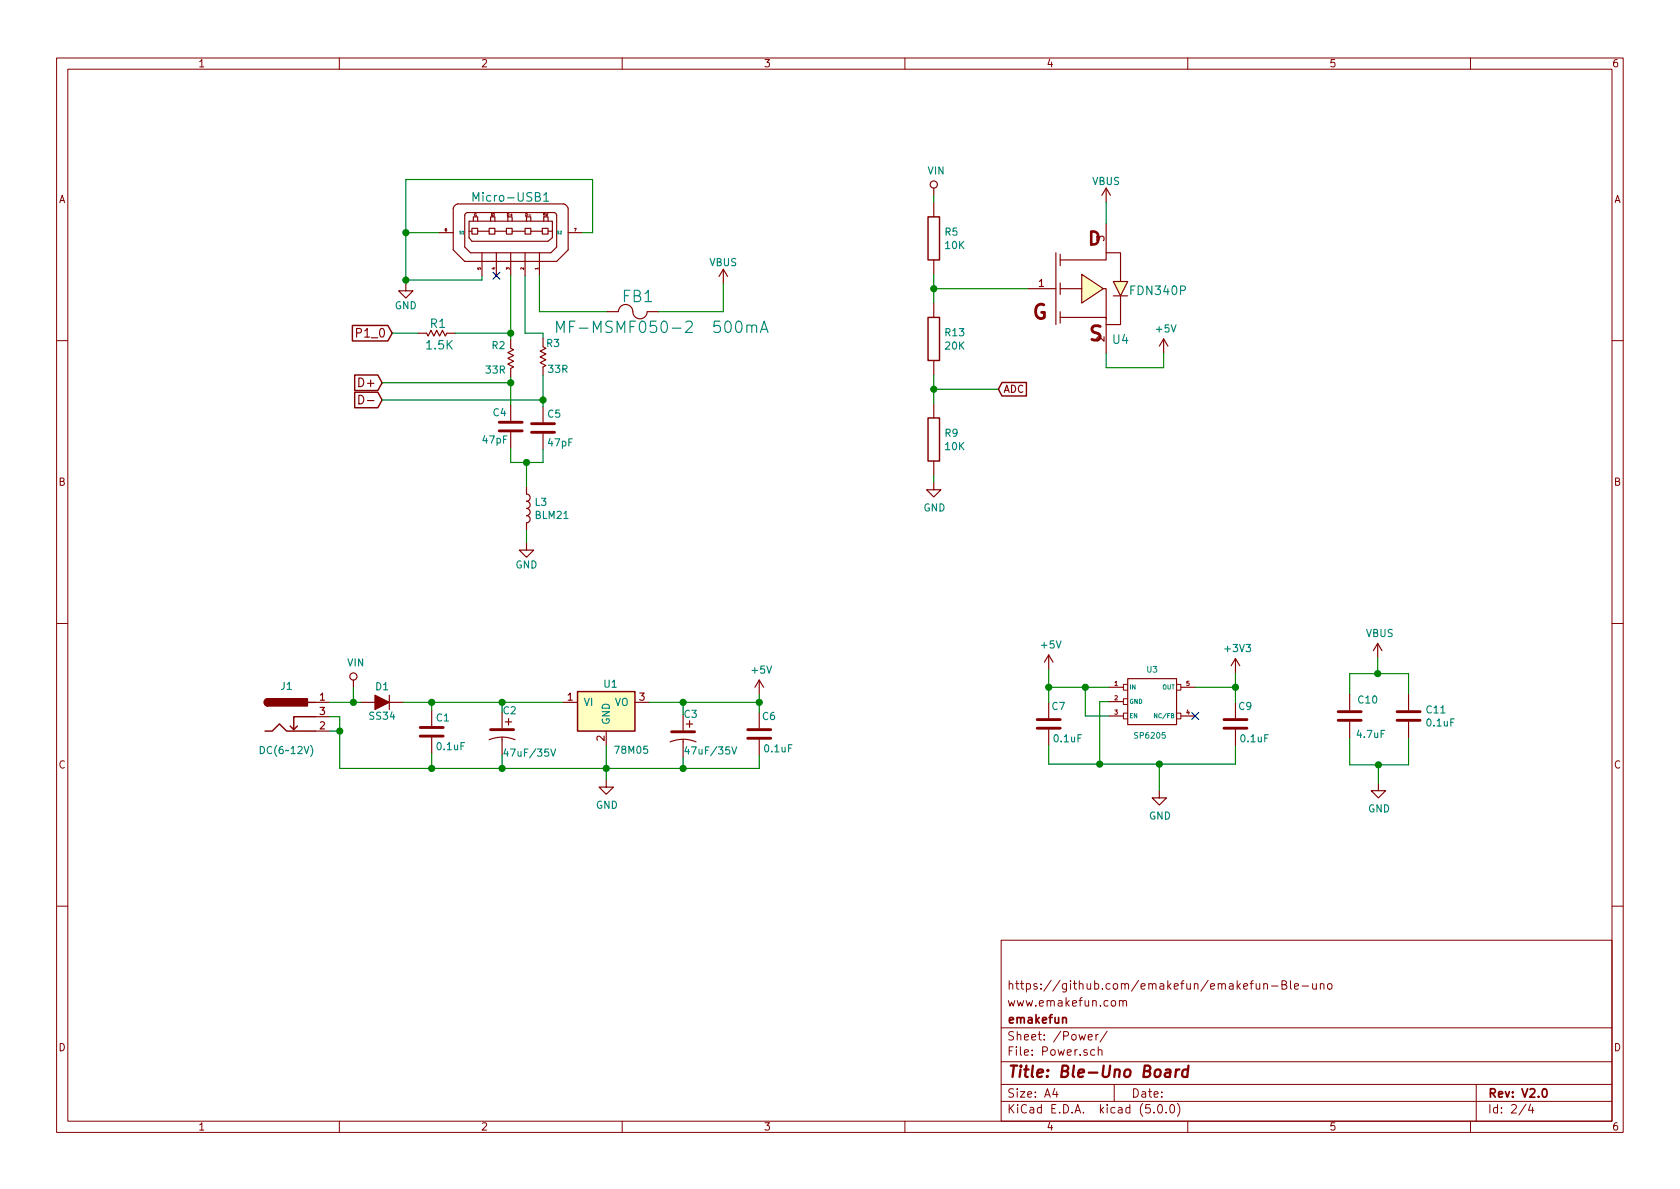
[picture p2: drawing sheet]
<svg xmlns="http://www.w3.org/2000/svg" width="297mm" height="210mm" viewBox="0 0 297 210" stroke-linecap="round" stroke-linejoin="round" font-family="sans-serif">
<g fill="none" stroke="#840000" stroke-width=".18">
<path d="M10 10.3h277v189.9h-277zM12 12.2h273v186.1h-273zM60 10.3v1.9M110 10.3v1.9M160 10.3v1.9M210 10.3v1.9M260 10.3v1.9M10 60.2h2M285 60.2h2M10 110.3h2M285 110.3h2M199.4 126.1h-.8v1h.8"/>
<path d="M199.4 123.6h-.8v1h.8M199.4 121h-.8v1h.8M208 126.1h.8v1h-.8M208 121h.8v1h-.8M10 160.2h2M177 166.3h108v32h-108zM197.9 177.1l.1-.1a.37 .37 0 0 1 .6 .1v.8M197.9 176.9v1M198.6 177.1l.2-.2 .3 .1 .1 .9M222.1 173.9l.1 .9 .3 .1 .2-.1M222.7 173.9v1M223.4 174.1l.1-.1a.37 .37 0 0 1 .6 .1v.8"/>
<path d="M223.4 173.9v1M224.8 174.4h1.2M226.7 174.1l.7-.1 .1-.3-.2-.2-.6-.1v1.5h.5l.3-.3a.41 .41 0 0 0-.3-.5M228.2 173.4v1.3l.2 .2M228.9 174.4l.7-.1-.1-.3-.4-.1-.2 .2 .1 .7h.5M230.2 174.4h1.2M232.1 173.9v.8a.39 .39 0 0 0 .6 .1M232.7 173.9v1M233.5 174.1l.2-.2 .3 .1 .1 .9M233.5 173.9v1M234.8 174.1l.2-.2 .4 .2 .1 .5-.1 .2-.4 .1-.2-.1zM285 160.2h2"/>
<path d="M60 198.3v1.9M110 198.3v1.9M160 198.3v1.9M177 194.8h108M177 191.8h108M177 187.8h108M177 181.8h108M186.5 192.5l-.4 1h1M186.8 193v1M192.4 183.4l.7-.1v-.3l-.5-.1-.2 .2 .1 .7h.6M193.5 185.7l-.4-.1-.3 .3 .1 .6 .2 .1 .4-.1M193.8 182.9v1"/>
<path d="M194.2 185.7h.1a.37 .37 0 0 1 .5 .1v.8M194.2 182.9l-.4 .2v.1M194.2 185.1v1.5M195.8 182.3l-1.3 2M197 191.8v3M204 196.7v.1M204.8 195.5l.4-.2a.94 .94 0 0 1 0 1.5 .79 .79 0 0 1-.4-1.3zM206.2 196.7v.1M207 195.4l.3-.1a.94 .94 0 0 1 0 1.5 .82 .82 0 0 1-.3-1.4zM208.2 195.1a1.71 1.71 0 0 1 0 2.3M210 198.3v1.9M260 198.3v1.9"/>
<path d="M261 191.8v6.5M269.8 195.2l-1.2 2M270.6 195.2l-.3 1.1h.9M271 195.8v1"/>
</g>
<path d="M187.9 180.1l.1-.1a.37 .37 0 0 1 .5 .1v.8M272.9 192.6l.1-.1a.8 .8 0 0 1 .5 .8 .8 .8 0 0 1-.5 .7 1 1 0 0 1-.1-1.4z" fill="none" stroke="#840000" stroke-width=".3"/>
<path d="M206.1 189.2h.8l-.1 1.2M206.9 189.6l-.6 .1a.4 .4 0 0 0-.4 .3 .4 .4 0 0 0 .3 .4l.7-.1M207.9 189.1l-.1 1.3M208.5 189.1a.5 .5 0 0 0-.6 .4M210.1 189.2a.68 .68 0 0 0-1 .3l-.1 .6 .1 .2 .2 .1 .6-.1M210.1 188.4l-.2 2" fill="none" stroke="#840000" stroke-width=".41"/>
<g fill="none" stroke="#840000" stroke-width=".2">
<path d="M80.4 36.4l.5-.3h18.8l.5 .3 .3 .4v7.4l-2.1 2h-16.2l-2.1-2v-7.4zM82.3 37.8l.3-.2h15.5l.3 .4v5.7l-1 1h-14.2l-1-1v-5.7zM82.9 39.1h14.8v2.9l-.8 .7h-13.5l-.5-.7zM83.7 39.1v-.8h.8v.8M86.7 39.1v-.8h.8v.8M89.8 39.1v-.8h.8v.8M93.1 39.1v-.8h.8v.8M96.1 39.1v-.8h.8v.8M165.1 33.3v1.2M165.1 35.8v2.5M195.6 33.3l-.8 1.2M195.6 33.3v2.5"/>
<path d="M195.6 39.6v5.1M195.6 33.3l.7 1.2M71.8 50.2v1.2h1.2l-1.2 1.3-1.3-1.3h1.3M73.9 58.9h1.5M75.4 58.9l.3 .5 .5-1 .5 1 .5-1 .5 1 .5-1 .5 1 .3-.5M77.6 41.1h2.5M79 58.9h1.5M82.9 40.9h.5M83.4 40.4h1.1v1h-1.1zM84.5 40.9h2M85.2 44.7v4.1M86.5 40.4h1v1h-1z"/>
<path d="M87.5 40.9h2M87.8 44.7v4.1M89.5 40.4h1.1v1h-1.1zM90.3 44.7v4.1M90.6 40.9h2.2M92.8 40.4h1.1v1h-1.1zM92.8 44.7v4.1M93.9 40.9h2M95.4 44.7v4.1M95.9 40.4h1v1h-1zM96 59.8v1.5M96.9 40.9h.8"/>
<path d="M100.5 41.1h2.5M107.3 55.1h2M109.3 55.1a1.31 1.31 0 0 1 1.5-1.2 1.31 1.31 0 0 1 1.1 1.5 1.27 1.27 0 0 0 1.4 1 1.27 1.27 0 0 0 1.1-1.3h2.1M127.9 47.6l-.8 1.3M127.9 47.6v2.6M127.9 47.6l.8 1.3M165.1 46v2.5M165.1 53.6v2.5M181.6 51h5.1M186.7 44.7v12.7M187.5 56.1h8.1v6.4M187.5 45v2"/>
<path d="M187.5 50v2.1M187.5 55.1v2M187.5 51h3.8M191.3 48.5l3.8 2.5-3.8 2.6zM195.1 51h.5v5.4M195.6 44.7h2.5v5.1M195.6 44.7v1.3h-8.1M196.8 49.8h2.6l-1.3 2.5zM196.8 52.3h2.6M198.1 52.3v5.1h-2.5M205.7 59.9l-.7 1.3M205.7 59.9v2.6"/>
<path d="M205.7 59.9l.8 1.3M63.4 69.9a.77 .77 0 0 1 .9 .8 .77 .77 0 0 1-.9 .7zM65 70.8h1.1M90.3 60.1v1.5l.5 .2-1 .6 1 .5-1 .5 1 .5-1 .5 1 .5-.5 .2v1.6M90.3 71.6v2.8M90.3 76.4v2.8M96 61.3l.5 .3-1 .5 1 .5-1 .5 1 .5-1 .5 1 .5-.5 .3M96 64.9v1.5M96 71.9v2.8M96 76.7v2.8M165.1 63.7v2.6M165.1 71.4v2.5"/>
<path d="M93.1 96v1.3h1.3l-1.3 1.2-1.3-1.2h1.3M93.1 86.1v1.3a.63 .63 0 0 1 .6 .6 .63 .63 0 0 1-.6 .6 .63 .63 0 0 1 .6 .7 .63 .63 0 0 1-.6 .6 .63 .63 0 0 1 .6 .6 .63 .63 0 0 1-.6 .7 .63 .63 0 0 1 .6 .6 .63 .63 0 0 1-.6 .7v1.2M165.1 85.3v1.3h1.3l-1.3 1.3-1.3-1.3h1.3M165.1 81.5v2.6M185.4 115.8v2.6M185.4 115.8l-.7 1.3M185.4 115.8l.8 1.3M218.4 116.5v2.5M218.4 116.5l-.7 1.2M218.4 116.5l.8 1.2M243.6 113.8l-.8 1.3M243.6 113.8v2.5"/>
<path d="M243.6 113.8l.7 1.3M55.8 124.2h2.5M55.8 129.3h2.5M55.8 126.7h2.5M62.5 120.3v1.2M63.8 124.2h7.6M68.8 122.9v2.6M76.3 125.6v2.8M76.3 130.4v2.8M86.5 130.8a5.9 5.9 0 0 1 4.6 0M88.8 130.3v.6zM88.8 126v2.8"/>
<path d="M88.8 130.8v2.8M99.6 124.2h2.5M107.2 137.9v1.3h1.3l-1.3 1.3-1.3-1.3h1.3M107.2 129.3v2.5M112.3 124.2h2.5M118.5 131.2a5.9 5.9 0 0 1 4.6 0M120.8 130.7v.5zM120.8 126.4v2.8M120.8 131.2v2.8M134.2 120.3v2.5M134.2 126v2.8M134.2 130.8v2.8"/>
<path d="M134.2 120.3l-.7 1.2M134.2 120.3l.8 1.2M185.4 124.2v2.8M185.4 129v2.8M196.1 121.5h2.5M196.1 124.1h2.5M196.1 126.6h2.5M199.4 120h8.6v8.1h-8.6zM205 139.8v1.3h1.2l-1.2 1.3-1.3-1.3h1.3M208.8 121.5h2.5M208.8 126.6h2.5M218.4 124.2v2.8"/>
<path d="M218.4 129v2.8M238.6 122.8v2.8M238.6 127.6v2.8M243.7 138.6v1.2h1.3l-1.3 1.3-1.3-1.3h1.3M249 122.8v2.8M249 127.6v2.8"/>
<circle cx="165.1" cy="32.6" r=".63"/>
<circle cx="62.5" cy="119.6" r=".63"/>
</g>
<g fill="none" stroke="#008484" stroke-width=".2">
<path d="M83.6 35.6v-1.5l.6 1 .5-1v1.5M96.1 34.5l.5-.4v1.5M96.1 35.6h.9M98.4 58.8v-2l.7 1.4 .6-1.4v2M132.9 57.8a.49 .49 0 0 1 .8-.2l.1 1.2M134.4 58.8l.7-2 .7 2M134.6 58.2h1M46 132a.64 .64 0 0 1 .8 .6 .64 .64 0 0 1-.8 .7zM54.9 131.8a1.4 1.4 0 0 1 0 2M89.4 132.4l-.3 .9h.8M97.4 132.5l.4 1.2 .4-1.2M121.4 132l-.3 .9h.8"/>
<path d="M129.4 132.1l.4 1.2 .5-1.2"/>
</g>
<path d="M87.1 48.2l1.3 1.2M88.4 48.2l-1.3 1.2M210.7 126l1.2 1.2M211.9 126l-1.2 1.2" fill="none" stroke="#000084" stroke-width=".2"/>
<g fill="none" stroke="#840000" stroke-width=".51">
<path d="M88.3 76.2h4M88.3 74.7h4M94 76.4h4M94 74.9h4M74.3 130.2h4.1M74.3 128.6h4.1M86.7 129h4.1M118.7 129.4h4.1M132.2 130.6h4.1M132.2 129h4.1M183.4 128.8h4.1M183.4 127.2h4.1"/>
<path d="M216.4 128.8h4.1M216.4 127.2h4.1M236.6 127.4h4.1M236.6 125.9h4.1M247 127.4h4.1M247 125.9h4.1"/>
</g>
<g fill="none" stroke="#840000" stroke-width=".25">
<path d="M164.1 38.3h2v7.7h-2zM62.3 57.6h6.3l.7 1.3-.7 1.4h-6.3zM164.1 56.1h2v7.6h-2zM62.7 66.3h4.1l.8 1.4-.8 1.4h-4.1zM62.7 69.4h4.1l.8 1.3-.8 1.4h-4.1zM164.1 73.9h2v7.6h-2zM177.2 67.6h4.3v2.4h-4.3l-.7-1.2zM46.9 129.3h1.2l1.3-1.3 1.3 1.3h5.1M47.4 123.6a.63 .63 0 0 0-.7 .6 .63 .63 0 0 0 .7 .6M52.6 128.4l-.7 .6M54.5 124.2h1.3M55.8 126.7h-3.9v2.3l-.6-.6"/>
<path d="M102.1 122.3h10.2v7h-10.2z"/>
</g>
<g fill="none" stroke="#008400" stroke-width=".2">
<path d="M165.1 34.5v1.3M195.6 35.8v3.8M69.3 58.9h4.6M71.8 41.1h5.8M80.5 58.9h9.8M85.2 48.8v.7h-13.4M90.3 48.8v11.3M92.8 48.8v10.1h3.2v.9M95.4 48.8v6.3h11.9M103 41.1h1.8v-9.4h-33v18.5M127.9 50.2v4.9h-11.4M165.1 48.5v5.1"/>
<path d="M165.1 51h16.5M67.6 67.7h22.7M67.6 70.7h28.4M90.3 66.7v4.9M90.3 79.2v2.6h5.7v-2.3M96 66.4v5.5M165.1 66.3v5.1M165.1 68.8h11.4M195.6 62.5v2.5h10.1v-2.5M93.1 81.8v4.3M93.1 93.7v2.3M165.1 84.1v1.2"/>
<path d="M185.4 118.4v5.8M218.4 119v5.2M243.6 116.3v2.8M58.3 126.7h1.8v9.2h74.1v-2.3M58.3 124.2h5.5M58.3 129.3h1.8M62.5 121.5v2.7M71.4 124.2h28.2M76.3 124.2v1.4M76.3 133.2v2.7M88.8 124.2v1.8M88.8 133.6v2.3"/>
<path d="M107.2 131.8v6.1M114.8 124.2h19.4M120.8 124.2v2.2M120.8 134v1.9M134.2 122.8v3.2M185.4 121.5h10.7M185.4 131.8v3.3h33v-3.3M191.9 121.5v5.1h4.2M196.1 124.1h-1.7v11M205 135.1v4.7M211.3 121.5h7.1M238.6 122.8v-3.7h10.4v3.7"/>
<path d="M238.6 130.4v4.8h10.4v-4.8M243.7 135.2v3.4"/>
</g>
<g fill="#008400" stroke="#008400" stroke-width=".25">
<circle cx="71.8" cy="49.5" r=".51"/>
<circle cx="71.8" cy="41.1" r=".51"/>
<circle cx="96" cy="70.7" r=".51"/>
<circle cx="90.3" cy="67.7" r=".51"/>
<circle cx="90.3" cy="58.9" r=".51"/>
<circle cx="243.6" cy="119.1" r=".51"/>
<circle cx="243.7" cy="135.2" r=".51"/>
<circle cx="93.1" cy="81.8" r=".51"/>
<circle cx="185.4" cy="121.5" r=".51"/>
<circle cx="194.4" cy="135.1" r=".51"/>
<circle cx="205" cy="135.1" r=".51"/>
<circle cx="134.2" cy="124.2" r=".51"/>
<circle cx="88.8" cy="124.2" r=".51"/>
<circle cx="120.8" cy="124.2" r=".51"/>
<circle cx="88.8" cy="135.9" r=".51"/>
<circle cx="107.2" cy="135.9" r=".51"/>
<circle cx="120.8" cy="135.9" r=".51"/>
<circle cx="76.3" cy="124.2" r=".51"/>
<circle cx="60.1" cy="129.3" r=".51"/>
<circle cx="76.3" cy="135.9" r=".51"/>
<circle cx="62.5" cy="124.2" r=".51"/>
<circle cx="165.1" cy="51" r=".51"/>
<circle cx="165.1" cy="68.8" r=".51"/>
<circle cx="191.9" cy="121.5" r=".51"/>
<circle cx="218.4" cy="121.5" r=".51"/>
</g>
<path d="M204.5 126.2v.7l-.4-.7v.7" fill="none" stroke="#008484" stroke-width=".18"/>
<g fill="#ffffc2" stroke="#ffffc2" stroke-width=".18">
<path d="M102.1 122.3h10.2v7h-10.2z"/>
<path d="M196.8 49.8h2.6l-1.3 2.5z"/>
<path d="M191.3 48.5l3.8 2.5-3.8 2.6z"/>
</g>
<g fill="#840000" stroke="#840000" stroke-width=".25">
<path d="M46.9 123.7l.5-.1v1.2a.64 .64 0 0 1-.6-.4 .64 .64 0 0 1 .1-.7z"/>
<path d="M47.4 123.6h7v1.2h-7z"/>
</g>
<path d="M66.3 122.9l2.5 1.3-2.5 1.3z" fill="#840000" stroke="#840000" stroke-width=".2"/>
<g font-size="3.5" fill="#840000">
<text x="182.5" y="56.5">G</text>
<text x="192.6" y="60.3">S</text>
</g>
<text font-size="3.2" fill="#840000" x="192.4" y="43.4">D</text>
<g font-size="2.8" fill="#008484">
<text x="110.1" y="53.4">FB1</text>
<text x="101.4" y="58.9">MF-MSMF050-2 500mA</text>
</g>
<text font-size="2.8" fill="#840000" x="178" y="190.5">Title: Ble-Uno Board</text>
<g font-size="2.1" fill="#008484">
<text x="84.3" y="35.7">Micro-USB1</text>
<text x="200.1" y="52.2">FDN340P</text>
<text x="76.1" y="58">R1</text>
<text x="75.5" y="61.8">1.5K</text>
<text x="196.8" y="60.8">U4</text>
</g>
<g font-size="2.1" fill="#840000">
<text x="63.4" y="59.7">P1_0</text>
<text x="63.8" y="68.4">D+</text>
<text x="89.3" y="128.3">+</text>
<text x="121.3" y="128.7">+</text>
<text x="178" y="178">www.emakefun.com</text>
<text x="178" y="175">https://github.com/emakefun/emakefun-Ble-uno</text>
<text x="178" y="184">Sheet: /Power/</text>
<text x="178" y="181">emakefun</text>
<text x="178" y="186.7">File: Power.sch</text>
<text x="178" y="196.9">KiCad E.D.A. kicad (5.0.0)</text>
<text x="178" y="194.1">Size: A4</text>
<text x="200" y="194.1">Date:</text>
<text x="263" y="194.1">Rev: V2.0</text>
<text x="263" y="196.9">Id: 2/4</text>
</g>
<g font-size="1.8" fill="#840000">
<text x="35" y="11.9">1</text>
<text x="85" y="11.9">2</text>
<text x="135" y="11.9">3</text>
<text x="185" y="11.9">4</text>
<text x="235" y="11.9">5</text>
<text x="285" y="11.9">6</text>
<text x="10.4" y="35.9">A</text>
<text x="285.4" y="35.9">A</text>
<text x="195.3" y="42.6" transform="rotate(-90 195.3 42.6)">3</text>
<text x="183.7" y="50.7">1</text>
<text x="195.3" y="60.4" transform="rotate(-90 195.3 60.4)">2</text>
<text x="177.4" y="69.5">ADC</text>
<text x="10.4" y="85.9">B</text>
<text x="285.4" y="85.9">B</text>
<text x="56.5" y="123.9">1</text>
<text x="100.4" y="123.9">1</text>
<text x="113.1" y="123.9">3</text>
<text x="56.5" y="129">2</text>
<text x="56.5" y="126.4">3</text>
<text x="106.9" y="131" transform="rotate(-90 106.9 131)">2</text>
<text x="10.4" y="135.9">C</text>
<text x="285.4" y="135.9">C</text>
<text x="10.4" y="185.9">D</text>
<text x="285.4" y="185.9">D</text>
<text x="35" y="199.9">1</text>
<text x="85" y="199.9">2</text>
<text x="135" y="199.9">3</text>
<text x="185" y="199.9">4</text>
<text x="235" y="199.9">5</text>
<text x="285" y="199.9">6</text>
</g>
<g font-size="1.8" fill="#008484">
<text x="164.1" y="30.9">VIN</text>
<text x="193.1" y="32.7">VBUS</text>
<text x="167.1" y="41.7">R5</text>
<text x="125.5" y="47.1">VBUS</text>
<text x="167.2" y="44">10K</text>
<text x="69.8" y="54.7">GND</text>
<text x="167.2" y="59.5">R13</text>
<text x="204.5" y="58.8">+5V</text>
<text x="87" y="61.7">R2</text>
<text x="96.7" y="61.4">R3</text>
<text x="97" y="65.9">33R</text>
<text x="167.2" y="61.8">20K</text>
<text x="86" y="66.1">33R</text>
<text x="87.2" y="73.6">C4</text>
<text x="96.9" y="73.9">C5</text>
<text x="167.1" y="77.2">R9</text>
<text x="85.4" y="78.4">47pF</text>
<text x="97" y="78.9">47pF</text>
<text x="167.2" y="79.6">10K</text>
<text x="94.6" y="89.5">L3</text>
<text x="94.7" y="91.8">BLM21</text>
<text x="163.3" y="90.4">GND</text>
<text x="91.1" y="100.5">GND</text>
<text x="241.5" y="112.6">VBUS</text>
<text x="61.4" y="117.9">VIN</text>
<text x="133" y="119.1">+5V</text>
<text x="184.2" y="114.7">+5V</text>
<text x="216.7" y="115.3">+3V3</text>
<text x="49.7" y="122">J1</text>
<text x="66.4" y="122.1">D1</text>
<text x="103.1" y="124.8">VI</text>
<text x="106.8" y="121.6">U1</text>
<text x="108.7" y="124.8">VO</text>
<text x="186" y="125.5">C7</text>
<text x="219" y="125.5">C9</text>
<text x="240.2" y="124.4">C10</text>
<text x="65.4" y="127.3">SS34</text>
<text x="77.2" y="127.6">C1</text>
<text x="89" y="126.3">C2</text>
<text x="107.8" y="128.3" transform="rotate(-90 107.8 128.3)">GND</text>
<text x="121" y="126.9">C3</text>
<text x="134.8" y="127.3">C6</text>
<text x="186.5" y="131.3">0.1uF</text>
<text x="219.5" y="131.3">0.1uF</text>
<text x="240.1" y="130.5">4.7uF</text>
<text x="252.3" y="126.2">C11</text>
<text x="252.4" y="128.5">0.1uF</text>
<text x="46.7" y="133.3">DC(612V)</text>
<text x="77.4" y="132.7">0.1uF</text>
<text x="89.7" y="133.8">47uF/35V</text>
<text x="108.9" y="133.3">78M05</text>
<text x="121.7" y="133.4">47uF/35V</text>
<text x="135.3" y="133">0.1uF</text>
<text x="105.4" y="143">GND</text>
<text x="241.9" y="143.7">GND</text>
<text x="203.1" y="144.9">GND</text>
</g>
<g font-size="1.4" fill="#008484">
<text x="202.8" y="118.9">U3</text>
<text x="200.8" y="130.6">SP6205</text>
</g>
<g font-size="1.1" fill="#840000">
<text x="197.1" y="121.3">1</text>
<text x="197.1" y="123.8">2</text>
<text x="209.8" y="121.3">5</text>
<text x="197.1" y="126.4">3</text>
<text x="209.8" y="126.4">4</text>
</g>
<g font-size="1.1" fill="#008484">
<text x="199.6" y="121.9">IN</text>
<text x="199.6" y="124.5">GND</text>
<text x="205.5" y="121.9">OUT</text>
<text x="199.6" y="127">EN</text>
<text x="204.5" y="127">NC/FB</text>
</g>
<g font-size=".7" fill="#840000">
<text x="78.7" y="40.9">6</text>
<text x="83.8" y="38.2">G</text>
<text x="86.8" y="38.2">ID</text>
<text x="89.7" y="38.2">D+</text>
<text x="93.1" y="38.2">D-</text>
<text x="96" y="38.2">5V</text>
<text x="101.5" y="40.9">7</text>
<text x="85" y="47.7" transform="rotate(-90 85 47.7)">5</text>
<text x="87.5" y="47.7" transform="rotate(-90 87.5 47.7)">4</text>
<text x="90.1" y="47.7" transform="rotate(-90 90.1 47.7)">3</text>
<text x="92.6" y="47.7" transform="rotate(-90 92.6 47.7)">2</text>
<text x="95.1" y="47.7" transform="rotate(-90 95.1 47.7)">1</text>
</g>
<g font-size=".7" fill="#008484">
<text x="81.2" y="41.4">S1</text>
<text x="98.6" y="41.4">S2</text>
</g>
</svg>
